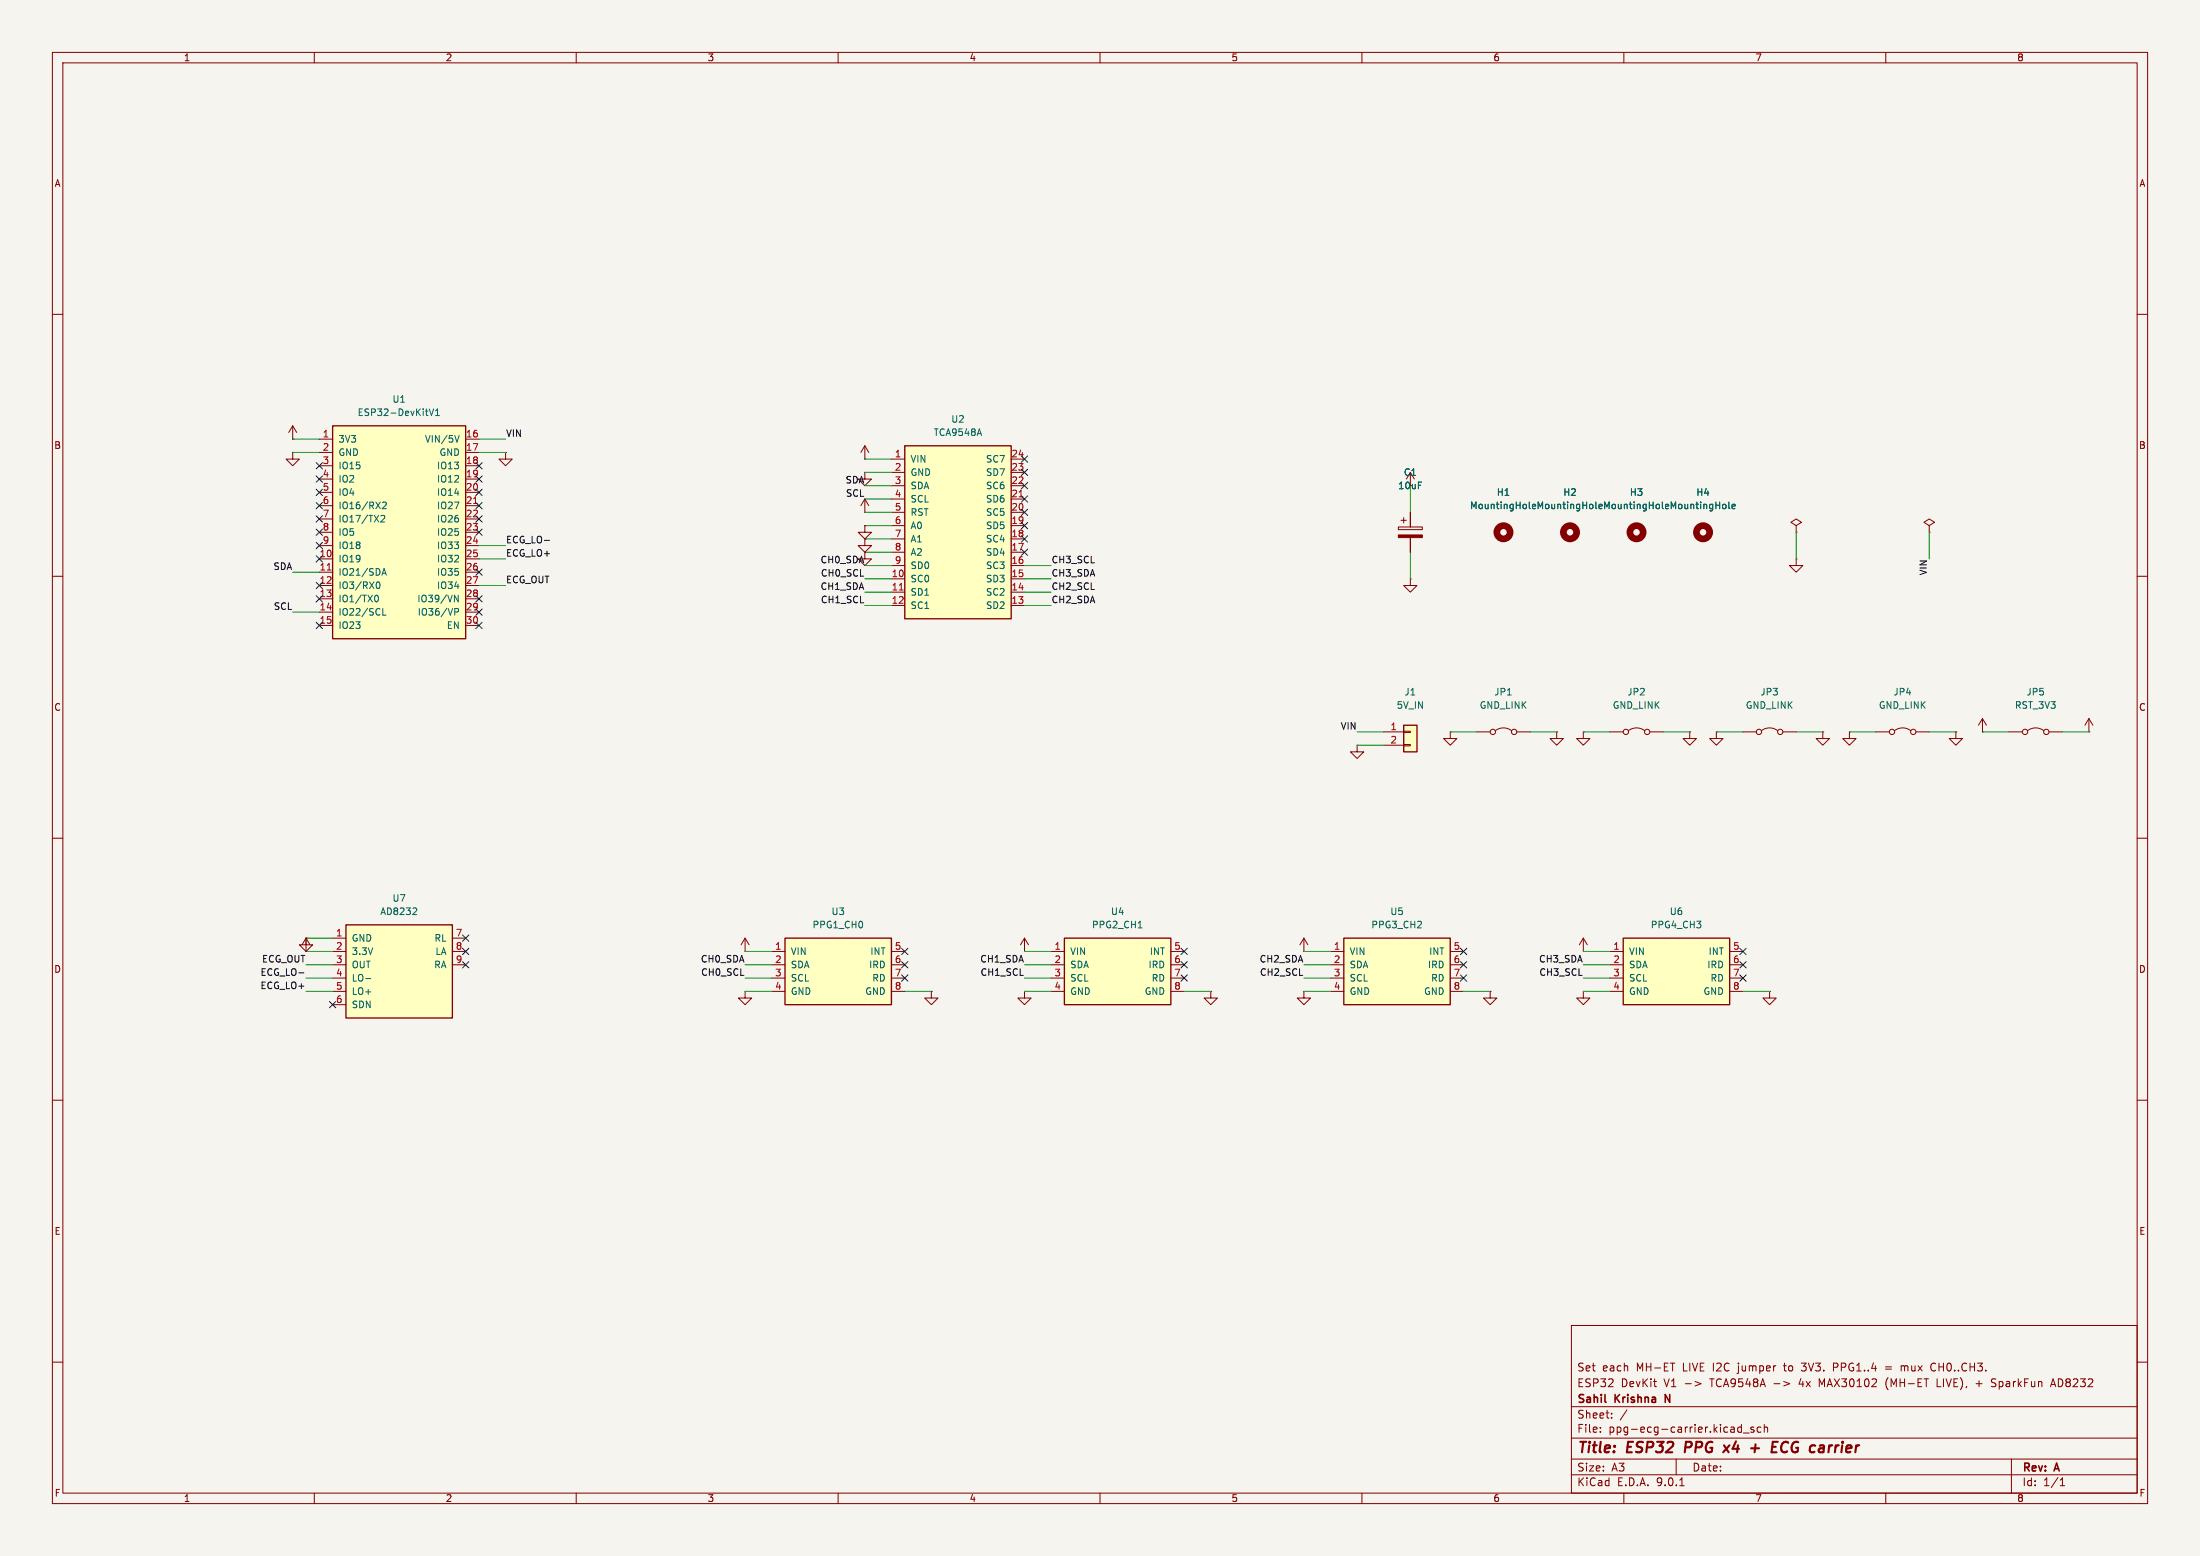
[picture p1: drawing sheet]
<svg xmlns="http://www.w3.org/2000/svg" width="420mm" height="297mm" viewBox="0 0 420 297" stroke-linecap="round" stroke-linejoin="round" font-family="sans-serif">
<path d="M0 0h420v297h-420z" fill="#f5f4ef" stroke="#f5f4ef" stroke-width=".19"/>
<g fill="none" stroke="#840000" stroke-width=".19">
<path d="M10 10h400v277h-400zM12 12h396v273h-396zM60 10v2M110 10v2M160 10v2M210 10v2M260 10v2M310 10v2M360 10v2M10 60h2M408 60h2M10 110h2"/>
<path d="M408 110h2M358.1 139.7h2.6M361.7 139.4a2.54 2.54 0 0 1 3 0M365.8 139.7h2.5M10 160h2M408 160h2M10 210h2M408 210h2M300 253h108v32h-108zM10 260h2M300 278.5h108M300 274.5h108"/>
<path d="M300 268.5h108M305.5 273.2v.2M305.5 272.5v.1M307.7 270.5v.2M307.7 269.8v.1M310.6 269.1l-1.3 1.9M320 278.5v3M323.6 263.7l1.1 .4-1.1 .4M332.4 271.9v1.5M332.4 272.5l-.4-.1-.3 .3 .2 .6h.5M332.8 273.5h1.1M334.8 272.5l-.4-.1-.2 .2 .1 .2 .5 .2v.3h-.6"/>
<path d="M336.2 272.5l-.5-.1-.3 .3 .2 .6h.6M336.8 272.5l.2-.1 .4 .1v.9M336.8 271.9v1.5M338.7 264.1h1.1M340.5 263.7l1.2 .4-1.2 .4M343.9 260.2h.9M343.9 261.5l.2 .2M347.8 264.3l-.5-1.1v1.5M350 261h.6M350.6 260.2h-.6v1.5M359.9 260.9h1.2M359.9 261.3h1.2"/>
<path d="M360.2 263.3l-.2 .7 .2 1M362.9 260.7v1M363.5 260.8l-.3-.1-.3 .1M368.7 261.3l.2 .3h.5M369.4 260.3h-.5l-.2 .2M369.8 263.2v1.5h.7M377.2 264.1h1.2M380.2 263.6l.1 .2 .6 .3M380.9 264.5l-.2 .2-.5-.1M381 263.3l-.6-.1-.2 .3M384 278.5v6.5M391.4 264.7l.5-1.5 .5 1.5"/>
<path d="M391.6 264.3h.7M408 260h2M60 285v2M110 285v2M160 285v2M210 285v2M260 285v2M300 281.5h108M310 285v2M320.7 283.6h.8M360 285v2M393.3 283.6h.9"/>
<path d="M393.3 282.5l.4-.4v1.5"/>
<circle cx="361.2" cy="139.7" r=".51"/>
<circle cx="365.3" cy="139.7" r=".51"/>
</g>
<path d="M321.9 275.2l-.3 2M329.1 275.9l.9 1.3M330.2 275.9l-1.2 1.3M334.3 276.4h1.5M335.1 275.7l-.1 1.5M339.4 275.2h-1l-.2 2M340.8 275.2a1.2 1.2 0 0 0-.5 1.9l.5 .1" fill="none" stroke="#840000" stroke-width=".4"/>
<path d="M306.5 267.6l.1 .1M317.9 267.7v-1.5l.9 1.5" fill="none" stroke="#840000" stroke-width=".3"/>
<path d="M256.5 179.1h20.4v12.7h-20.4z" fill="#ffffc2"/>
<path d="M256.5 179.1h20.4v12.7h-20.4z" fill="none" stroke="#840000" stroke-width=".25"/>
<g fill="none" stroke="#840000" stroke-width=".19">
<path d="M259.1 142.2v1.3h1.2l-1.2 1.3-1.3-1.3h1.3M259.1 142.2h.1M142.2 179.1l-.7 1.2M142.2 179.1l.8 1.2M142.2 179.1v2.5M195.6 179.1l-.8 1.2M195.6 179.1l.7 1.2M195.6 179.1v2.5M142.2 181.6h.1M142.2 189.2v1.3h1.3l-1.3 1.3-1.2-1.3h1.2M142.2 189.2h.1M195.6 181.6h.1"/>
<path d="M195.6 189.2v1.3h1.2l-1.2 1.3-1.3-1.3h1.3M195.6 189.2h.1M254 181.6h2.5M254 184.2h2.5M254 186.7h2.5M254 189.2h2.5M276.9 181.6h2.5M276.9 184.2h2.5M276.9 186.7h2.5M276.9 189.2h2.5M284.5 189.2v1.3h1.2l-1.2 1.3-1.3-1.3h1.3M284.5 189.2h.1"/>
</g>
<path d="M66 176.5h20.4v17.8h-20.4z" fill="#ffffc2"/>
<path d="M66 176.5h20.4v17.8h-20.4z" fill="none" stroke="#840000" stroke-width=".25"/>
<path d="M55.9 86.4v1.2h1.2l-1.2 1.3-1.3-1.3h1.3M55.9 86.4h.1M63.5 179.1h2.5M86.4 179.1h2.5M63.5 181.6h2.5M63.5 184.2h2.5M63.5 186.7h2.5M63.5 189.2h2.5M63.5 191.8h2.5M86.4 181.6h2.5M86.4 184.2h2.5" fill="none" stroke="#840000" stroke-width=".19"/>
<path d="M79.3 173.3l.3 .2-.1 .3-.7 .8h.8M69.8 186.8h1" fill="none" stroke="#006464" stroke-width=".19"/>
<path d="M268 138.4h2.5v5.1h-2.5z" fill="#ffffc2"/>
<path d="M268 138.4h2.5v5.1h-2.5z" fill="none" stroke="#840000" stroke-width=".25"/>
<path d="M264.2 139.7h3.8M268 139.6h1.2v.2h-1.2zM264.2 142.2h3.8M268 142.1h1.2v.3h-1.2z" fill="none" stroke="#840000" stroke-width=".19"/>
<path d="M203.2 179.1h20.3v12.7h-20.3z" fill="#ffffc2"/>
<path d="M203.2 179.1h20.3v12.7h-20.3z" fill="none" stroke="#840000" stroke-width=".25"/>
<g fill="none" stroke="#840000" stroke-width=".19">
<path d="M55.9 83.8h.1M55.9 81.3l-.8 1.3M55.9 81.3l.7 1.3M55.9 81.3v2.5M165.1 97.8h.1M165.1 95.3l-.8 1.2M165.1 95.3l.8 1.2M165.1 95.3v2.5M276.9 139.7v1.3h1.2l-1.2 1.2-1.3-1.2h1.3M276.9 139.7h.1M248.9 179.1l-.7 1.2M248.9 179.1l.8 1.2"/>
<path d="M248.9 179.1v2.5M302.3 179.1l-.8 1.2M302.3 179.1l.7 1.2M302.3 179.1v2.5M200.7 181.6h2.5M200.7 184.2h2.5M200.7 186.7h2.5M200.7 189.2h2.5M223.5 181.6h2.6M223.5 184.2h2.6M223.5 186.7h2.6M223.5 189.2h2.6"/>
<path d="M231.1 189.2v1.3h1.3l-1.3 1.3-1.2-1.3h1.2M231.1 189.2h.1M248.9 181.6h.1M248.9 189.2v1.3h1.3l-1.3 1.3-1.3-1.3h1.3M248.9 189.2h.1M302.3 181.6h.1"/>
</g>
<path d="M217.3 177.1h.7" fill="none" stroke="#006464" stroke-width=".19"/>
<path d="M172.7 85.1h20.3v33h-20.3z" fill="#ffffc2"/>
<path d="M172.7 85.1h20.3v33h-20.3z" fill="none" stroke="#840000" stroke-width=".25"/>
<g fill="none" stroke="#840000" stroke-width=".19">
<path d="M170.2 87.6h2.5M170.2 90.2h2.5M170.2 92.7h2.5M170.2 95.3h2.5M170.2 97.8h2.5M193 87.6h2.6M193 90.2h2.6M193 92.7h2.6M193 95.3h2.6M193 97.8h2.6M170.2 100.3h2.5M170.2 102.9h2.5"/>
<path d="M170.2 105.4h2.5M170.2 108h2.5M170.2 110.5h2.5M170.2 113h2.5M170.2 115.6h2.5M193 100.3h2.6M193 102.9h2.6M193 105.4h2.6M193 108h2.6M193 110.5h2.6M193 113h2.6M193 115.6h2.6"/>
<path d="M269.2 110.5v1.3h1.3l-1.3 1.2-1.2-1.2h1.2M269.2 110.5h.1M302.3 189.2v1.3h1.2l-1.2 1.3-1.3-1.3h1.3M302.3 189.2h.1"/>
</g>
<path d="M194.6 94.8h.7M171.7 112.6h.7" fill="none" stroke="#a90000" stroke-width=".19"/>
<path d="M63.5 81.3h25.4v40.6h-25.4z" fill="#ffffc2"/>
<path d="M63.5 81.3h25.4v40.6h-25.4z" fill="none" stroke="#840000" stroke-width=".25"/>
<g fill="none" stroke="#840000" stroke-width=".19">
<path d="M61 83.8h2.5M61 86.4h2.5M61 88.9h2.5M61 91.4h2.5M61 94h2.5M61 96.5h2.5M61 99.1h2.5M88.9 83.8h2.5M88.9 86.4h2.5M88.9 88.9h2.5M88.9 91.4h2.5M88.9 94h2.5"/>
<path d="M88.9 96.5h2.5M88.9 99.1h2.5M61 101.6h2.5M61 104.1h2.5M61 106.7h2.5M61 109.2h2.5M61 111.8h2.5M61 114.3h2.5M61 116.8h2.5M61 119.4h2.5M88.9 101.6h2.5M88.9 104.1h2.5"/>
<path d="M88.9 106.7h2.5M88.9 109.2h2.5M88.9 111.8h2.5M88.9 114.3h2.5M88.9 116.8h2.5M88.9 119.4h2.5"/>
</g>
<g fill="none" stroke="#006464" stroke-width=".19">
<path d="M81.9 78l.5 1.3 .4-1.3M83.2 79.3h.7M83.2 78.4l.3-.4v1.3M72.7 98.5l.5-.1 .2 .3-.7 .9h.7M73 96l.5-.2 .2 .4-.7 .9h.7M86.8 83.1l.4 1.3 .5-1.3M291.9 96.9l.2 .2M293 96.3l-.4 .1v.6l.4 .1M293.2 96.6l-.6 .1M71.6 113.7l.2-.1a.68 .68 0 0 1 .5 .6 .68 .68 0 0 1-.5 .7l-.2-.1M71.8 111.6l.3-.5a.68 .68 0 0 1 .5 .6 .68 .68 0 0 1-.5 .6l-.3-.4M72.9 109.8l.4-1.3 .4 1.3"/>
<path d="M73 109.4h.6M73.1 116.1v1.3h.6M86.8 113.6l.7 1.3v-1.3M86.8 116.1h.5l.2 .3-.1 .4h-.6"/>
</g>
<path d="M90.4 96.1h.7M62.5 108.8h.7" fill="none" stroke="#a90000" stroke-width=".19"/>
<circle cx="287" cy="101.6" r="1.27" fill="none" stroke="#840000" stroke-width="1.3"/>
<path d="M149.9 179.1h20.3v12.7h-20.3z" fill="#ffffc2"/>
<path d="M149.9 179.1h20.3v12.7h-20.3z" fill="none" stroke="#840000" stroke-width=".25"/>
<g fill="none" stroke="#840000" stroke-width=".19">
<path d="M165.1 90.2v1.2h1.3l-1.3 1.3-1.3-1.3h1.3M165.1 90.2h.1M267.5 99.3h1M268 98.8v1M269.2 90.2v2.5M269.2 97.8v2.8M165.1 102.9v1.2h1.3l-1.3 1.3-1.3-1.3h1.3M165.1 102.9h.1M165.1 105.4v1.3h1.3l-1.3 1.3-1.3-1.3h1.3M165.1 105.4h.1M267 100.6h4.5v.5h-4.5zM269.2 102.6v2.8"/>
<path d="M281.9 139.7h2.6M285.5 139.4a2.54 2.54 0 0 1 3 0M289.6 139.7h2.5M297.2 139.7v1.3h1.2l-1.2 1.2-1.3-1.2h1.3M297.2 139.7h.1M302.3 139.7v1.3h1.2l-1.2 1.2-1.3-1.2h1.3M302.3 139.7h.1M307.3 139.7h2.6M310.9 139.4a2.54 2.54 0 0 1 3 0M315 139.7h2.5M147.3 181.6h2.6M147.3 184.2h2.6"/>
<path d="M147.3 186.7h2.6M147.3 189.2h2.6M170.2 181.6h2.5M170.2 184.2h2.5M170.2 186.7h2.5M170.2 189.2h2.5"/>
<circle cx="285" cy="139.7" r=".51"/>
<circle cx="289.1" cy="139.7" r=".51"/>
<circle cx="310.4" cy="139.7" r=".51"/>
<circle cx="314.5" cy="139.7" r=".51"/>
</g>
<g fill="none" stroke="#840000" stroke-width="1.3">
<circle cx="299.7" cy="101.6" r="1.27"/>
<circle cx="312.4" cy="101.6" r="1.27"/>
</g>
<path d="M304.6 96.9l.2 .2M305.7 96.3l-.4 .1v.6l.4 .1M305.9 96.6l-.6 .1M317.3 96.9l.2 .2M318.4 96.3l-.4 .1v.6l.4 .1M318.6 96.6l-.6 .1" fill="none" stroke="#006464" stroke-width=".19"/>
<path d="M267 102.1h4.5v.5h-4.5z" fill="#840000" stroke="#840000" stroke-width=".19"/>
<path d="M309.9 179.1h20.3v12.7h-20.3z" fill="#ffffc2"/>
<path d="M309.9 179.1h20.3v12.7h-20.3z" fill="none" stroke="#840000" stroke-width=".25"/>
<g fill="none" stroke="#840000" stroke-width=".19">
<path d="M96.5 86.4v1.2h1.3l-1.3 1.3-1.3-1.3h1.3M96.5 86.4h.1M165.1 87.6h.1M165.1 85.1l-.8 1.3M165.1 85.1l.8 1.3M165.1 85.1v2.5M269.2 97.8v2.8M165.1 100.3v1.3h1.3l-1.3 1.3-1.3-1.3h1.3M165.1 100.3h.1M165.1 102.9h.1M165.1 105.4h.1M269.2 102.6v2.8"/>
<path d="M342.9 100.3l1-.6-1-.6-1 .6 1 .6v1.3M342.9 101.6h.1M342.9 106.7v1.3h1.3l-1.3 1.2-1.3-1.2h1.3M342.9 106.7h.1M368.3 100.3l1-.6-1-.6-1 .6 1 .6v1.3M368.3 101.6h.1M322.6 139.7v1.3h1.2l-1.2 1.2-1.3-1.2h1.3M322.6 139.7h.1M327.7 139.7v1.3h1.2l-1.2 1.2-1.3-1.2h1.3M327.7 139.7h.1M332.7 139.7h2.6M336.3 139.4a2.54 2.54 0 0 1 3 0"/>
<path d="M340.4 139.7h2.5M348 139.7v1.3h1.2l-1.2 1.2-1.3-1.2h1.3M348 139.7h.1M353.1 139.7v1.3h1.2l-1.2 1.2-1.3-1.2h1.3M353.1 139.7h.1M373.4 139.7v1.3h1.2l-1.2 1.2-1.3-1.2h1.3M373.4 139.7h.1M378.5 139.7h.1M378.5 137.2l-.8 1.2M378.5 137.2l.7 1.2M378.5 137.2v2.5M383.5 139.7h2.6"/>
<path d="M387.1 139.4a2.54 2.54 0 0 1 3 0M391.2 139.7h2.5M398.8 139.7h.1M398.8 137.2l-.8 1.2M398.8 137.2l.7 1.2M398.8 137.2v2.5M58.4 179.1v1.2h1.3l-1.3 1.3-1.3-1.3h1.3M58.4 179.1h.1M58.4 179.1l-.7 1.2M58.4 179.1l.8 1.2M58.4 179.1v2.5M58.4 181.6h.1"/>
<path d="M177.8 189.2v1.3h1.3l-1.3 1.3-1.3-1.3h1.3M177.8 189.2h.1M307.3 181.6h2.6M307.3 184.2h2.6M307.3 186.7h2.6M307.3 189.2h2.6M330.2 181.6h2.5M330.2 184.2h2.5M330.2 186.7h2.5M330.2 189.2h2.5M337.8 189.2v1.3h1.3l-1.3 1.3-1.3-1.3h1.3M337.8 189.2h.1"/>
<circle cx="335.8" cy="139.7" r=".51"/>
<circle cx="339.9" cy="139.7" r=".51"/>
<circle cx="386.6" cy="139.7" r=".51"/>
<circle cx="390.7" cy="139.7" r=".51"/>
</g>
<circle cx="325.1" cy="101.6" r="1.27" fill="none" stroke="#840000" stroke-width="1.3"/>
<path d="M291.9 96.9l.2 .2M293 96.3l-.4 .1v.6l.4 .1M293.2 96.6l-.6 .1M304.6 96.9l.2 .2M305.7 96.3l-.4 .1v.6l.4 .1M305.9 96.6l-.6 .1M317.3 96.9l.2 .2M318.4 96.3l-.4 .1v.6l.4 .1M318.6 96.6l-.6 .1M330 96.9l.2 .2M330.7 96.7l.6-.1-.1-.3h-.4l-.1 .1v.6h.5" fill="none" stroke="#006464" stroke-width=".19"/>
<path d="M103.9 103.1h1M57 185.7h1" fill="none" stroke="#0f0f0f" stroke-width=".19"/>
<g fill="none" stroke="#009600" stroke-width=".19">
<path d="M55.9 83.8h5.1M55.9 86.4h5.1M91.4 83.8h5.1M91.4 86.4h5.1M165.1 95.3h5.1M165.1 97.8h5.1M165.1 92.7h5.1M165.1 90.2h5.1M165.1 87.6h5.1M269.2 92.7v5.1M55.9 109.2h5.1M55.9 116.8h5.1"/>
<path d="M91.4 104.1h5.1M91.4 106.7h5.1M91.4 111.8h5.1M165.1 100.3h5.1M165.1 102.9h5.1M165.1 108h5.1M165.1 105.4h5.1M165.1 115.6h5.1M165.1 113h5.1M165.1 110.5h5.1M195.6 108h5.1M195.6 115.6h5.1"/>
<path d="M195.6 113h5.1M195.6 110.5h5.1M269.2 105.4v5.1M342.9 101.6v5.1M368.3 101.6v5.1M259.1 139.7h5.1M276.9 139.7h5M292.1 139.7h5.1M302.3 139.7h5M317.5 139.7h5.1M327.7 139.7h5M342.9 139.7h5.1"/>
<path d="M353.1 139.7h5M368.3 139.7h5.1M378.5 139.7h5M393.7 139.7h5.1M259.1 142.2h5.1M58.4 179.1h5.1M58.4 189.2h5.1M58.4 181.6h5.1M58.4 186.7h5.1M58.4 184.2h5.1M142.2 189.2h5.1M142.2 181.6h5.1"/>
<path d="M142.2 186.7h5.1M142.2 184.2h5.1M172.7 189.2h5.1M195.6 189.2h5.1M195.6 181.6h5.1M195.6 186.7h5.1M195.6 184.2h5.1M226.1 189.2h5M248.9 189.2h5.1M248.9 181.6h5.1M248.9 186.7h5.1M248.9 184.2h5.1"/>
<path d="M279.4 189.2h5.1M302.3 189.2h5M302.3 181.6h5M302.3 186.7h5M302.3 184.2h5M332.7 189.2h5.1"/>
</g>
<g fill="none" stroke="#000084" stroke-width=".19">
<path d="M60.4 90.8l1.2 1.2M60.4 93.4l1.2 1.2M60.4 95.9l1.2 1.2M60.4 98.5l1.2 1.2M60.4 88.3l1.2 1.2M61.6 90.8l-1.2 1.2M61.6 93.4l-1.2 1.2M61.6 95.9l-1.2 1.2M61.6 98.5l-1.2 1.2M61.6 88.3l-1.2 1.2M90.8 88.3l1.2 1.2M90.8 90.8l1.2 1.2"/>
<path d="M90.8 93.4l1.2 1.2M90.8 95.9l1.2 1.2M90.8 98.5l1.2 1.2M92 88.3l-1.2 1.2M92 90.8l-1.2 1.2M92 93.4l-1.2 1.2M92 95.9l-1.2 1.2M92 98.5l-1.2 1.2M195 92.1l1.2 1.2M195 99.7l1.2 1.2M195 97.2l1.2 1.2M195 94.6l1.2 1.3"/>
<path d="M195 89.6l1.2 1.2M195 87l1.2 1.2M196.2 92.1l-1.2 1.2M196.2 99.7l-1.2 1.2M196.2 97.2l-1.2 1.2M196.2 94.6l-1.2 1.3M196.2 89.6l-1.2 1.2M196.2 87l-1.2 1.2M60.4 103.5l1.2 1.2M60.4 101l1.2 1.2M60.4 106.1l1.2 1.2M60.4 111.2l1.2 1.2"/>
<path d="M60.4 113.7l1.2 1.2M60.4 118.8l1.2 1.2M61.6 103.5l-1.2 1.2M61.6 118.8l-1.2 1.2M61.6 101l-1.2 1.2M61.6 106.1l-1.2 1.2M61.6 111.2l-1.2 1.2M61.6 113.7l-1.2 1.2M90.8 108.6l1.2 1.2M90.8 113.7l1.2 1.2M90.8 118.8l1.2 1.2M90.8 101l1.2 1.2"/>
<path d="M90.8 116.2l1.2 1.2M92 108.6l-1.2 1.2M92 113.7l-1.2 1.2M92 118.8l-1.2 1.2M92 101l-1.2 1.2M92 116.2l-1.2 1.2M195 104.8l1.2 1.2M195 102.3l1.2 1.2M196.2 104.8l-1.2 1.2M196.2 102.3l-1.2 1.2M88.3 178.5l1.2 1.2M89.5 178.5l-1.2 1.2"/>
<path d="M62.9 191.2l1.2 1.2M64.1 191.2l-1.2 1.2M88.3 183.5l1.2 1.3M88.3 181l1.2 1.2M89.5 183.5l-1.2 1.3M89.5 181l-1.2 1.2M172.1 181l1.2 1.2M172.1 183.5l1.2 1.3M172.1 186.1l1.2 1.2M173.3 181l-1.2 1.2M173.3 183.5l-1.2 1.3M173.3 186.1l-1.2 1.2"/>
<path d="M225.5 186.1l1.2 1.2M225.5 181l1.2 1.2M225.5 183.5l1.2 1.3M226.7 186.1l-1.2 1.2M226.7 181l-1.2 1.2M226.7 183.5l-1.2 1.3M278.8 186.1l1.2 1.2M278.8 183.5l1.2 1.3M278.8 181l1.2 1.2M280 186.1l-1.2 1.2M280 183.5l-1.2 1.3M280 181l-1.2 1.2"/>
<path d="M332.1 186.1l1.2 1.2M332.1 183.5l1.2 1.3M332.1 181l1.2 1.2M333.3 186.1l-1.2 1.2M333.3 183.5l-1.2 1.3M333.3 181l-1.2 1.2"/>
</g>
<g font-size="2.8" fill="#840000">
<text x="301" y="277.9">Title:</text>
<text x="310.6" y="277.9">ESP32</text>
<text x="322.5" y="277.9">PPG</text>
<text x="330.8" y="277.9">x4</text>
<text x="336.7" y="277.9">+</text>
<text x="341.5" y="277.9">ECG</text>
<text x="349.6" y="277.9">carrier</text>
</g>
<g font-size="2.1" fill="#840000">
<text x="301" y="262">Set</text>
<text x="305.9" y="262">each</text>
<text x="312.4" y="262">MH-ET</text>
<text x="321.4" y="262">LIVE I2C</text>
<text x="332.2" y="262">jumper</text>
<text x="341.1" y="262">to</text>
<text x="344.7" y="262">3V3.</text>
<text x="350.8" y="262">PPG1..4</text>
<text x="364.1" y="262">mux</text>
<text x="369.9" y="262">CH0..CH3.</text>
<text x="301" y="268.2">Sahil</text>
<text x="301" y="265">ESP32</text>
<text x="308.4" y="268.2">Krishna</text>
<text x="309.4" y="265">DevKit</text>
<text x="317.7" y="265">V1 -&gt;</text>
<text x="318.5" y="268.2">N</text>
<text x="326.8" y="265">TCA9548A</text>
<text x="344" y="265">4x</text>
<text x="347.9" y="265">MAX30102</text>
<text x="360.8" y="265">(MH-ET</text>
<text x="370.8" y="265">LIVE),</text>
<text x="378.3" y="265">+</text>
<text x="381.5" y="265">SparkFun</text>
<text x="393.1" y="265">AD8232</text>
<text x="301" y="273.7">File:</text>
<text x="301" y="271">Sheet:</text>
<text x="307.1" y="273.7">ppg-ecg-carrier.kicad_sch</text>
<text x="301" y="281.1">Size:</text>
<text x="307.6" y="281.1">A3</text>
<text x="323" y="281.1">Date:</text>
<text x="386" y="281.3">Rev:</text>
<text x="392.4" y="281.3">A</text>
<text x="301" y="283.9">KiCad</text>
<text x="308.7" y="283.9">E.D.A.</text>
<text x="316.3" y="283.9">9.0.1</text>
<text x="386" y="283.9">Id:</text>
<text x="390.1" y="283.9">1/1</text>
</g>
<g font-size="1.8" fill="#840000">
<text x="35" y="11.9">1</text>
<text x="85" y="11.9">2</text>
<text x="135" y="11.9">3</text>
<text x="185" y="11.9">4</text>
<text x="235" y="11.9">5</text>
<text x="285" y="11.9">6</text>
<text x="335" y="11.9">7</text>
<text x="385" y="11.9">8</text>
<text x="10.3" y="35.9">A</text>
<text x="408.3" y="35.9">A</text>
<text x="10.3" y="85.9">B</text>
<text x="408.2" y="85.9">B</text>
<text x="10.3" y="135.9">C</text>
<text x="408.2" y="135.9">C</text>
<text x="10.3" y="185.9">D</text>
<text x="408.2" y="185.9">D</text>
<text x="10.3" y="235.9">E</text>
<text x="408.3" y="235.9">E</text>
<text x="10.3" y="285.9">F</text>
<text x="35" y="286.9">1</text>
<text x="85" y="286.9">2</text>
<text x="135" y="286.9">3</text>
<text x="185" y="286.9">4</text>
<text x="235" y="286.9">5</text>
<text x="285" y="286.9">6</text>
<text x="335" y="286.9">7</text>
<text x="385" y="286.9">8</text>
<text x="408.3" y="285.9">F</text>
</g>
<g font-size="1.8" fill="#006464">
<text x="74.8" y="77.1">U1</text>
<text x="68.2" y="79.6">ESP32-DevKitV1</text>
<text x="178.2" y="83.4">TCA9548A</text>
<text x="181.5" y="80.9">U2</text>
<text x="64.5" y="84.7">3V3</text>
<text x="64.5" y="87.2">GND</text>
<text x="64.5" y="89.8">IO15</text>
<text x="81" y="84.7">VIN/5V</text>
<text x="83.3" y="89.8">IO13</text>
<text x="83.8" y="87.2">GND</text>
<text x="173.7" y="88.5">VIN</text>
<text x="188.1" y="88.5">SC7</text>
<text x="64.5" y="92.3">IO2</text>
<text x="64.5" y="94.8">IO4</text>
<text x="83.3" y="92.3">IO12</text>
<text x="83.3" y="94.8">IO14</text>
<text x="173.7" y="91">GND</text>
<text x="173.7" y="93.6">SDA</text>
<text x="188.1" y="91">SD7</text>
<text x="188.1" y="93.6">SC6</text>
<text x="266.8" y="93.6">10uF</text>
<text x="267.9" y="91">C1</text>
<text x="285.6" y="94.8">H1</text>
<text x="298.3" y="94.8">H2</text>
<text x="311" y="94.8">H3</text>
<text x="323.7" y="94.8">H4</text>
<text x="64.5" y="97.4">IO16/RX2</text>
<text x="64.5" y="99.9">IO17/TX2</text>
<text x="83.3" y="97.4">IO27</text>
<text x="83.3" y="99.9">IO26</text>
<text x="173.7" y="96.1">SCL</text>
<text x="173.7" y="98.7">RST</text>
<text x="173.7" y="101.2">A0</text>
<text x="188.1" y="96.1">SD6</text>
<text x="188.1" y="98.7">SC5</text>
<text x="188.1" y="101.2">SD5</text>
<text x="280.5" y="97.4">MountingHole</text>
<text x="293.2" y="97.4">MountingHole</text>
<text x="305.9" y="97.4">MountingHole</text>
<text x="318.6" y="97.4">MountingHole</text>
<text x="64.5" y="102.5">IO5</text>
<text x="64.5" y="105">IO18</text>
<text x="64.5" y="107.5">IO19</text>
<text x="83.3" y="102.5">IO25</text>
<text x="83.3" y="105">IO33</text>
<text x="83.3" y="107.5">IO32</text>
<text x="173.7" y="103.7">A1</text>
<text x="173.7" y="106.3">A2</text>
<text x="188.1" y="103.7">SC4</text>
<text x="188.1" y="106.3">SD4</text>
<text x="64.5" y="110.1">IO21/SDA</text>
<text x="64.5" y="112.6">IO3/RX0</text>
<text x="83.3" y="110.1">IO35</text>
<text x="83.3" y="112.6">IO34</text>
<text x="173.7" y="108.8">SD0</text>
<text x="173.7" y="111.4">SC0</text>
<text x="173.7" y="113.9">SD1</text>
<text x="188.1" y="108.8">SC3</text>
<text x="188.1" y="111.4">SD3</text>
<text x="188.1" y="113.9">SC2</text>
<text x="64.5" y="115.2">IO1/TX0</text>
<text x="64.5" y="117.7">IO22/SCL</text>
<text x="79.6" y="115.2">IO39/VN</text>
<text x="79.6" y="117.7">IO36/VP</text>
<text x="173.7" y="116.4">SC1</text>
<text x="188.1" y="116.4">SD2</text>
<text x="64.5" y="120.2">IO23</text>
<text x="85.2" y="120.2">EN</text>
<text x="266.5" y="135.5">5V_IN</text>
<text x="268" y="132.9">J1</text>
<text x="282.4" y="135.5">GND_LINK</text>
<text x="285.2" y="132.9">JP1</text>
<text x="307.8" y="135.5">GND_LINK</text>
<text x="310.6" y="132.9">JP2</text>
<text x="333.2" y="135.5">GND_LINK</text>
<text x="336" y="132.9">JP3</text>
<text x="358.6" y="135.5">GND_LINK</text>
<text x="361.4" y="132.9">JP4</text>
<text x="384.6" y="135.5">RST_3V3</text>
<text x="386.8" y="132.9">JP5</text>
<text x="74.8" y="172.3">U7</text>
<text x="67.1" y="179.9">GND</text>
<text x="72.5" y="174.9">AD8232</text>
<text x="82.8" y="179.9">RL</text>
<text x="155" y="177.4">PPG1_CH0</text>
<text x="158.6" y="174.9">U3</text>
<text x="208.4" y="177.4">PPG2_CH1</text>
<text x="212" y="174.9">U4</text>
<text x="261.7" y="177.4">PPG3_CH2</text>
<text x="265.3" y="174.9">U5</text>
<text x="315" y="177.4">PPG4_CH3</text>
<text x="318.7" y="174.9">U6</text>
<text x="67.1" y="182.5">3.3V</text>
<text x="67.1" y="185">OUT</text>
<text x="82.8" y="185">RA</text>
<text x="83" y="182.5">LA</text>
<text x="150.9" y="182.5">VIN</text>
<text x="150.9" y="185">SDA</text>
<text x="165.8" y="185">IRD</text>
<text x="166.1" y="182.5">INT</text>
<text x="204.2" y="182.5">VIN</text>
<text x="204.2" y="185">SDA</text>
<text x="219.2" y="185">IRD</text>
<text x="219.4" y="182.5">INT</text>
<text x="257.6" y="182.5">VIN</text>
<text x="257.6" y="185">SDA</text>
<text x="272.5" y="185">IRD</text>
<text x="272.7" y="182.5">INT</text>
<text x="310.9" y="182.5">VIN</text>
<text x="310.9" y="185">SDA</text>
<text x="325.8" y="185">IRD</text>
<text x="326.1" y="182.5">INT</text>
<text x="67.1" y="187.6">LO-</text>
<text x="67.1" y="190.1">LO+</text>
<text x="150.9" y="187.6">SCL</text>
<text x="150.9" y="190.1">GND</text>
<text x="165.1" y="190.1">GND</text>
<text x="166.4" y="187.6">RD</text>
<text x="204.2" y="187.6">SCL</text>
<text x="204.2" y="190.1">GND</text>
<text x="218.4" y="190.1">GND</text>
<text x="219.8" y="187.6">RD</text>
<text x="257.6" y="187.6">SCL</text>
<text x="257.6" y="190.1">GND</text>
<text x="271.8" y="190.1">GND</text>
<text x="273.1" y="187.6">RD</text>
<text x="310.9" y="187.6">SCL</text>
<text x="310.9" y="190.1">GND</text>
<text x="325.1" y="190.1">GND</text>
<text x="326.4" y="187.6">RD</text>
<text x="67.1" y="192.6">SDN</text>
</g>
<g font-size="1.8" fill="#a90000">
<text x="61.5" y="83.6">1</text>
<text x="88.9" y="83.6">16</text>
<text x="61.5" y="86.1">2</text>
<text x="61.5" y="88.6">3</text>
<text x="88.9" y="86.1">17</text>
<text x="88.9" y="88.6">18</text>
<text x="170.7" y="87.4">1</text>
<text x="170.7" y="89.9">2</text>
<text x="193" y="87.4">24</text>
<text x="193" y="89.9">23</text>
<text x="61.5" y="91.2">4</text>
<text x="61.5" y="93.7">5</text>
<text x="88.9" y="91.2">19</text>
<text x="88.9" y="93.7">20</text>
<text x="170.7" y="92.5">3</text>
<text x="170.7" y="95">4</text>
<text x="193" y="92.5">22</text>
<text x="193" y="95">21</text>
<text x="61.5" y="96.3">6</text>
<text x="61.5" y="98.8">7</text>
<text x="61.5" y="101.3">8</text>
<text x="88.9" y="96.3">21</text>
<text x="88.9" y="98.8">22</text>
<text x="88.9" y="101.3">23</text>
<text x="170.7" y="97.5">5</text>
<text x="170.7" y="100.1">6</text>
<text x="193" y="97.5">20</text>
<text x="193" y="100.1">19</text>
<text x="60.9" y="106.4">10</text>
<text x="61.5" y="103.9">9</text>
<text x="88.9" y="103.9">24</text>
<text x="88.9" y="106.4">25</text>
<text x="170.7" y="102.6">7</text>
<text x="170.7" y="105.2">8</text>
<text x="170.7" y="107.7">9</text>
<text x="193" y="102.6">18</text>
<text x="193" y="105.2">17</text>
<text x="193" y="107.7">16</text>
<text x="60.9" y="109">11</text>
<text x="60.9" y="111.5">12</text>
<text x="88.9" y="109">26</text>
<text x="88.9" y="111.5">27</text>
<text x="170.1" y="110.2">10</text>
<text x="170.1" y="112.8">11</text>
<text x="193" y="110.2">15</text>
<text x="193" y="112.8">14</text>
<text x="60.9" y="114">13</text>
<text x="60.9" y="116.6">14</text>
<text x="60.9" y="119.1">15</text>
<text x="88.9" y="114">28</text>
<text x="88.9" y="116.6">29</text>
<text x="88.9" y="119.1">30</text>
<text x="170.1" y="115.3">12</text>
<text x="193" y="115.3">13</text>
<text x="265.4" y="139.4">1</text>
<text x="265.4" y="142">2</text>
<text x="64.1" y="178.8">1</text>
<text x="86.9" y="178.8">7</text>
<text x="64.1" y="181.4">2</text>
<text x="64.1" y="183.9">3</text>
<text x="86.9" y="181.4">8</text>
<text x="86.9" y="183.9">9</text>
<text x="147.9" y="181.4">1</text>
<text x="147.9" y="183.9">2</text>
<text x="170.7" y="181.4">5</text>
<text x="170.7" y="183.9">6</text>
<text x="201.2" y="181.4">1</text>
<text x="201.2" y="183.9">2</text>
<text x="224.1" y="181.4">5</text>
<text x="224.1" y="183.9">6</text>
<text x="254.6" y="181.4">1</text>
<text x="254.6" y="183.9">2</text>
<text x="277.4" y="181.4">5</text>
<text x="277.4" y="183.9">6</text>
<text x="307.9" y="181.4">1</text>
<text x="307.9" y="183.9">2</text>
<text x="330.8" y="181.4">5</text>
<text x="330.8" y="183.9">6</text>
<text x="64.1" y="186.4">4</text>
<text x="64.1" y="189">5</text>
<text x="64.1" y="191.5">6</text>
<text x="147.9" y="186.4">3</text>
<text x="147.9" y="189">4</text>
<text x="170.7" y="186.4">7</text>
<text x="170.7" y="189">8</text>
<text x="201.2" y="186.4">3</text>
<text x="201.2" y="189">4</text>
<text x="224.1" y="186.4">7</text>
<text x="224.1" y="189">8</text>
<text x="254.6" y="186.4">3</text>
<text x="254.6" y="189">4</text>
<text x="277.4" y="186.4">7</text>
<text x="277.4" y="189">8</text>
<text x="307.9" y="186.4">3</text>
<text x="307.9" y="189">4</text>
<text x="330.8" y="186.4">7</text>
<text x="330.8" y="189">8</text>
</g>
<g font-size="1.8" fill="#0f0f0f">
<text x="96.5" y="83.5">VIN</text>
<text x="161.3" y="92.4">SDA</text>
<text x="161.4" y="94.9">SCL</text>
<text x="96.5" y="106.3">ECG_LO+</text>
<text x="96.5" y="103.8">ECG_LO-</text>
<text x="156.6" y="107.6">CH0_SDA</text>
<text x="200.7" y="107.6">CH3_SCL</text>
<text x="52.1" y="108.9">SDA</text>
<text x="96.5" y="111.4">ECG_OUT</text>
<text x="156.6" y="112.7">CH1_SDA</text>
<text x="156.6" y="110.1">CH0_SCL</text>
<text x="200.7" y="112.7">CH2_SCL</text>
<text x="200.7" y="110.1">CH3_SDA</text>
<text x="368" y="109.9" transform="rotate(-90 368 109.9)">VIN</text>
<text x="52.2" y="116.5">SCL</text>
<text x="156.6" y="115.2">CH1_SCL</text>
<text x="200.7" y="115.2">CH2_SDA</text>
<text x="255.9" y="139.4">VIN</text>
<text x="49.9" y="183.8">ECG_OUT</text>
<text x="133.7" y="183.8">CH0_SDA</text>
<text x="187" y="183.8">CH1_SDA</text>
<text x="240.4" y="183.8">CH2_SDA</text>
<text x="293.7" y="183.8">CH3_SDA</text>
<text x="49.6" y="188.9">ECG_LO+</text>
<text x="49.6" y="186.3">ECG_LO-</text>
<text x="133.8" y="186.3">CH0_SCL</text>
<text x="187.1" y="186.3">CH1_SCL</text>
<text x="240.4" y="186.3">CH2_SCL</text>
<text x="293.8" y="186.3">CH3_SCL</text>
</g>
</svg>
